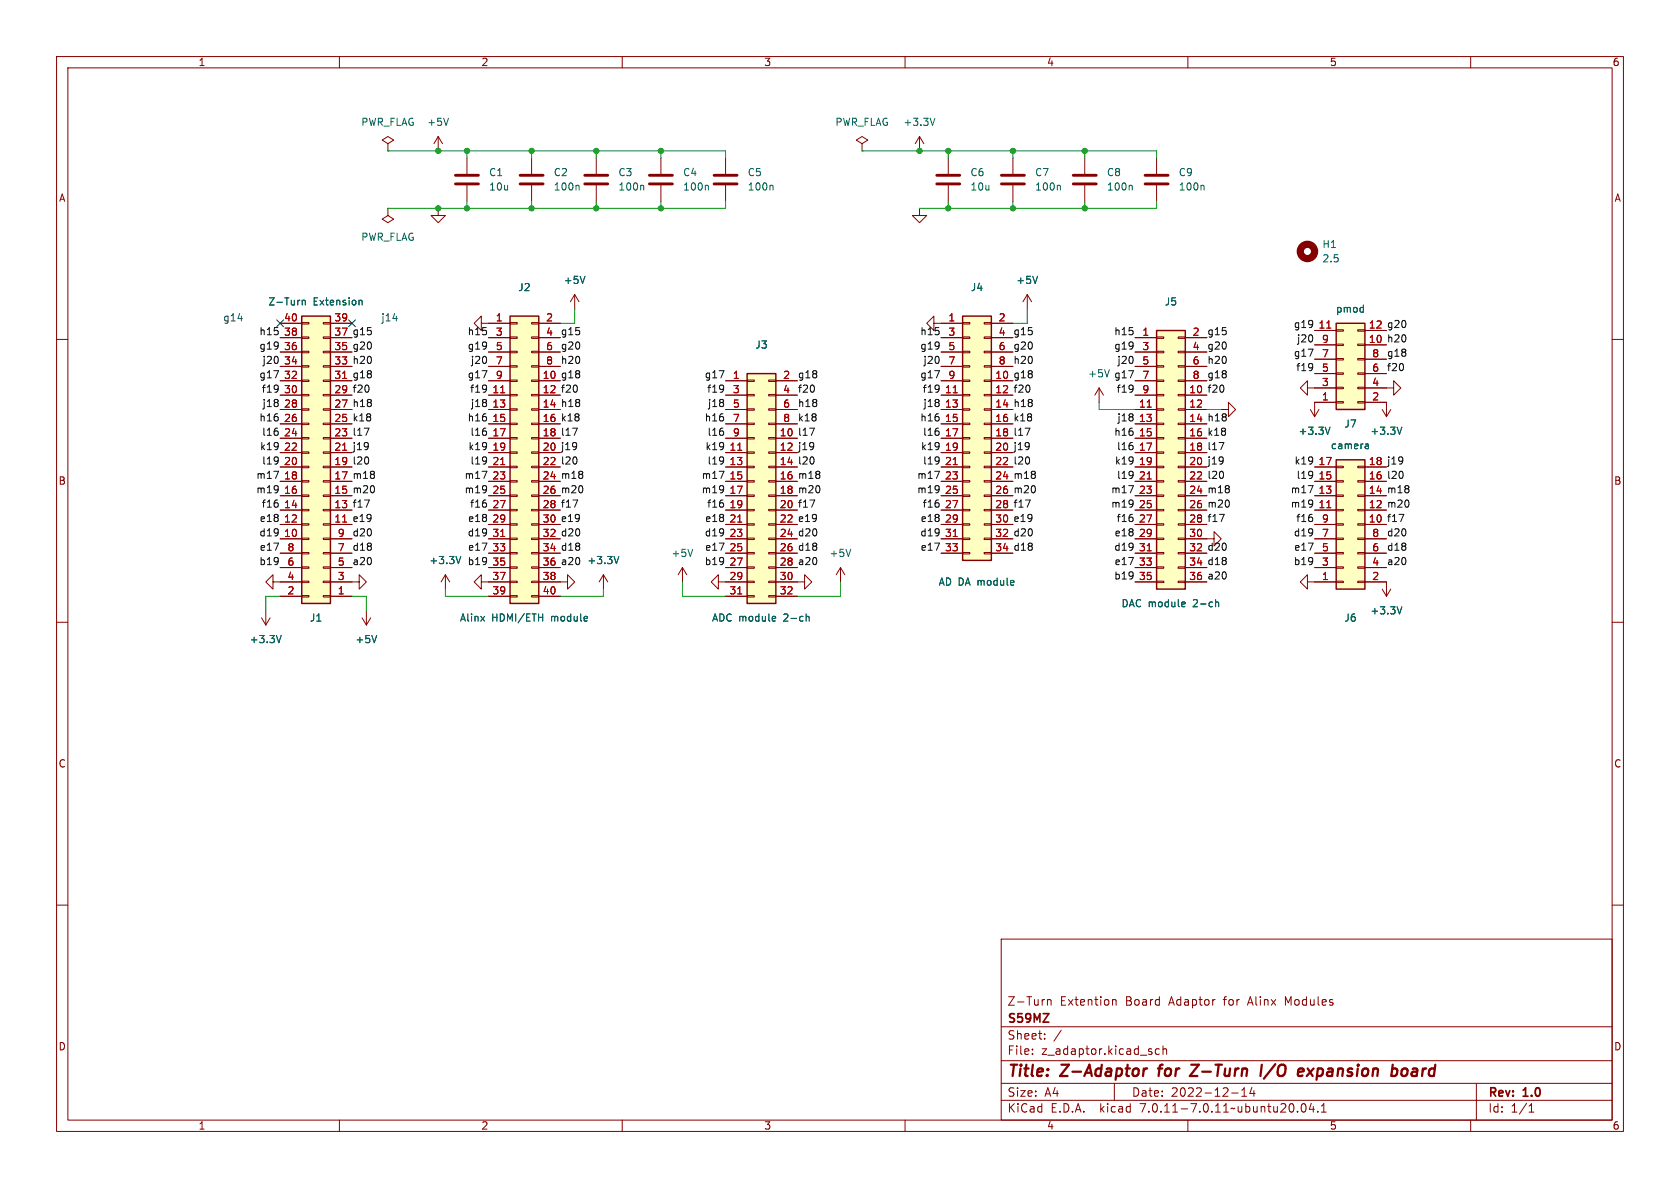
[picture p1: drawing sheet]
<svg xmlns="http://www.w3.org/2000/svg" width="297mm" height="210mm" viewBox="0 0 297 210" stroke-linecap="round" stroke-linejoin="round" font-family="sans-serif">
<g fill="none" stroke="#840000" stroke-width=".18">
<path d="M10 10h277v190h-277zM12 12h273v186h-273zM60 10v2M110 10v2M160 10v2M210 10v2M260 10v2M68.6 25.4l1-.6-1-.7-1 .7 1 .6v1.3M68.6 26.7h.1M68.6 36.8v1.3l-1 .6 1 .7 1-.7-1-.6M68.6 36.8h.1M77.5 36.8v1.3h1.2l-1.2 1.3-1.3-1.3h1.3"/>
<path d="M77.5 24.1l-.8 1.3M77.5 24.1v2.6M77.5 24.1l.7 1.3M82.5 27.9v2.8M82.5 32.8v2.8M94 27.9v2.8M94 32.8v2.8M105.4 27.9v2.8M105.4 32.8v2.8M116.8 27.9v2.8M116.8 32.8v2.8M128.3 27.9v2.8"/>
<path d="M128.3 32.8v2.8M152.4 25.4l1-.6-1-.7-1 .7 1 .6v1.3M152.4 26.7h.1M162.6 36.8v1.3h1.2l-1.2 1.3-1.3-1.3h1.3M162.6 24.1l-.8 1.3M162.6 24.1v2.6M162.6 24.1l.7 1.3M167.6 27.9v2.8M167.6 32.8v2.8M179.1 27.9v2.8M179.1 32.8v2.8M191.8 27.9v2.8"/>
<path d="M191.8 32.8v2.8M204.5 27.9v2.8M204.5 32.8v2.8M10 60h2M49.5 57.2h3.8M49.5 59.7h3.8M53.3 57h1.3v.3h-1.3zM53.3 59.6h1.3v.2h-1.3zM57.1 57h1.3v.3h-1.3zM57.1 59.6h1.3v.2h-1.3zM58.4 57.2h3.8M58.4 59.7h3.8"/>
<path d="M85.1 57.2v1.2l-1.3-1.2 1.3-1.3v1.3h5.1M86.4 59.7h3.8M90.2 59.6h1.2v.2h-1.2zM90.2 57h1.2v.3h-1.2zM94 59.6h1.2v.2h-1.2zM94 57h1.2v.3h-1.2zM95.2 57.2h3.9M95.2 59.7h3.9M101.6 52.1l-.8 1.2M101.6 52.1v2.5M101.6 52.1l.8 1.2M165.1 57.2v1.2l-1.3-1.2 1.3-1.3v1.3h5.1"/>
<path d="M166.4 59.7h3.8M170.2 59.6h1.2v.2h-1.2zM170.2 57h1.2v.3h-1.2zM174 59.6h1.3v.2h-1.3zM174 57h1.3v.3h-1.3zM175.3 57.2h3.8M175.3 59.7h3.8M181.6 52.1l-.8 1.2M181.6 52.1v2.5M181.6 52.1l.8 1.2M200.7 59.7h3.8M204.5 59.6h1.2v.2h-1.2z"/>
<path d="M208.3 59.6h1.2v.2h-1.2zM209.5 59.7h3.9M232.4 58.4h3.8M236.2 58.3h1.3v.2h-1.3zM240 58.3h1.3v.2h-1.3zM241.3 58.4h3.8M285 60h2M49.5 67.3h3.8M49.5 69.9h3.8M49.5 72.4h3.8M49.5 74.9h3.8M49.5 77.5h3.8"/>
<path d="M49.5 62.2h3.8M49.5 64.8h3.8M53.3 62.1h1.3v.3h-1.3zM53.3 64.6h1.3v.3h-1.3zM53.3 67.2h1.3v.2h-1.3zM53.3 69.7h1.3v.3h-1.3zM53.3 72.3h1.3v.2h-1.3zM53.3 74.8h1.3v.3h-1.3zM53.3 77.3h1.3v.3h-1.3zM53.3 79.9h1.3v.2h-1.3zM57.1 62.1h1.3v.3h-1.3zM57.1 64.6h1.3v.3h-1.3z"/>
<path d="M57.1 67.2h1.3v.2h-1.3zM57.1 69.7h1.3v.3h-1.3zM57.1 72.3h1.3v.2h-1.3zM57.1 74.8h1.3v.3h-1.3zM57.1 77.3h1.3v.3h-1.3zM57.1 79.9h1.3v.2h-1.3zM58.4 67.3h3.8M58.4 69.9h3.8M58.4 72.4h3.8M58.4 74.9h3.8M58.4 77.5h3.8M58.4 62.2h3.8"/>
<path d="M58.4 64.8h3.8M86.4 67.3h3.8M86.4 69.9h3.8M86.4 72.4h3.8M86.4 74.9h3.8M86.4 77.5h3.8M86.4 62.2h3.8M86.4 64.8h3.8M90.2 79.9h1.2v.2h-1.2zM90.2 77.3h1.2v.3h-1.2zM90.2 74.8h1.2v.3h-1.2zM90.2 72.3h1.2v.2h-1.2z"/>
<path d="M90.2 69.7h1.2v.3h-1.2zM90.2 67.2h1.2v.2h-1.2zM90.2 64.6h1.2v.3h-1.2zM90.2 62.1h1.2v.3h-1.2zM94 79.9h1.2v.2h-1.2zM94 77.3h1.2v.3h-1.2zM94 74.8h1.2v.3h-1.2zM94 72.3h1.2v.2h-1.2zM94 69.7h1.2v.3h-1.2zM94 67.2h1.2v.2h-1.2zM94 64.6h1.2v.3h-1.2zM94 62.1h1.2v.3h-1.2z"/>
<path d="M95.2 67.3h3.9M95.2 69.9h3.9M95.2 72.4h3.9M95.2 74.9h3.9M95.2 77.5h3.9M95.2 62.2h3.9M95.2 64.8h3.9M128.3 67.3h3.8M128.3 69.9h3.8M128.3 72.4h3.8M128.3 74.9h3.8M128.3 77.5h3.8"/>
<path d="M132.1 79.9h1.2v.2h-1.2zM132.1 77.3h1.2v.3h-1.2zM132.1 74.8h1.2v.3h-1.2zM132.1 72.3h1.2v.2h-1.2zM132.1 69.7h1.2v.3h-1.2zM132.1 67.2h1.2v.2h-1.2zM135.9 79.9h1.3v.2h-1.3zM135.9 77.3h1.3v.3h-1.3zM135.9 74.8h1.3v.3h-1.3zM135.9 72.3h1.3v.2h-1.3zM135.9 69.7h1.3v.3h-1.3zM135.9 67.2h1.3v.2h-1.3z"/>
<path d="M137.2 67.3h3.8M137.2 69.9h3.8M137.2 72.4h3.8M137.2 74.9h3.8M137.2 77.5h3.8M166.4 67.3h3.8M166.4 69.9h3.8M166.4 72.4h3.8M166.4 74.9h3.8M166.4 77.5h3.8M166.4 62.2h3.8M166.4 64.8h3.8"/>
<path d="M170.2 79.9h1.2v.2h-1.2zM170.2 77.3h1.2v.3h-1.2zM170.2 74.8h1.2v.3h-1.2zM170.2 72.3h1.2v.2h-1.2zM170.2 69.7h1.2v.3h-1.2zM170.2 67.2h1.2v.2h-1.2zM170.2 64.6h1.2v.3h-1.2zM170.2 62.1h1.2v.3h-1.2zM174 79.9h1.3v.2h-1.3zM174 77.3h1.3v.3h-1.3zM174 74.8h1.3v.3h-1.3zM174 72.3h1.3v.2h-1.3z"/>
<path d="M174 69.7h1.3v.3h-1.3zM174 67.2h1.3v.2h-1.3zM174 64.6h1.3v.3h-1.3zM174 62.1h1.3v.3h-1.3zM175.3 67.3h3.8M175.3 69.9h3.8M175.3 72.4h3.8M175.3 74.9h3.8M175.3 77.5h3.8M175.3 62.2h3.8M175.3 64.8h3.8M194.3 68.6l-.8 1.3"/>
<path d="M194.3 68.6v2.5M194.3 68.6l.8 1.3M200.7 67.3h3.8M200.7 69.9h3.8M200.7 72.4h3.8M200.7 74.9h3.8M200.7 77.5h3.8M200.7 62.2h3.8M200.7 64.8h3.8M204.5 79.9h1.2v.2h-1.2zM204.5 77.3h1.2v.3h-1.2zM204.5 74.8h1.2v.3h-1.2z"/>
<path d="M204.5 72.3h1.2v.2h-1.2zM204.5 69.7h1.2v.3h-1.2zM204.5 67.2h1.2v.2h-1.2zM204.5 64.6h1.2v.3h-1.2zM204.5 62.1h1.2v.3h-1.2zM208.3 79.9h1.2v.2h-1.2zM208.3 77.3h1.2v.3h-1.2zM208.3 74.8h1.2v.3h-1.2zM208.3 72.3h1.2v.2h-1.2zM208.3 69.7h1.2v.3h-1.2zM208.3 67.2h1.2v.2h-1.2zM208.3 64.6h1.2v.3h-1.2z"/>
<path d="M208.3 62.1h1.2v.3h-1.2zM209.5 67.3h3.9M209.5 69.9h3.9M209.5 72.4h3.9M209.5 74.9h3.9M209.5 77.5h3.9M209.5 62.2h3.9M209.5 64.8h3.9M215.9 72.4h1.3v-1.3l1.2 1.3-1.2 1.3v-1.3M231.1 68.6v-1.3l-1.2 1.3 1.2 1.3v-1.3h5.1M231.6 72.4l.8 1.3M232.4 61h3.8"/>
<path d="M232.4 66h3.8M232.4 63.5h3.8M233.2 72.4l-.8 1.3M236.2 60.8h1.3v.3h-1.3zM236.2 63.4h1.3v.2h-1.3zM236.2 65.9h1.3v.3h-1.3zM236.2 68.5h1.3v.2h-1.3zM236.2 71h1.3v.2h-1.3zM236.2 71.1h-3.8v2.6M240 60.8h1.3v.3h-1.3zM240 63.4h1.3v.2h-1.3zM240 65.9h1.3v.3h-1.3z"/>
<path d="M240 68.5h1.3v.2h-1.3zM240 71h1.3v.2h-1.3zM241.3 68.6h5.1v1.3l1.2-1.3-1.2-1.3v1.3M241.3 71.1h3.8v2.6M241.3 61h3.8M241.3 66h3.8M241.3 63.5h3.8M244.3 72.4l.8 1.3M245.9 72.4l-.8 1.3M49.5 80h3.8M49.5 82.6h3.8M49.5 85.1h3.8"/>
<path d="M49.5 87.6h3.8M49.5 90.2h3.8M49.5 92.7h3.8M49.5 95.3h3.8M49.5 97.8h3.8M53.3 82.4h1.3v.3h-1.3zM53.3 85h1.3v.2h-1.3zM53.3 87.5h1.3v.3h-1.3zM53.3 90h1.3v.3h-1.3zM53.3 92.6h1.3v.2h-1.3zM53.3 95.1h1.3v.3h-1.3zM53.3 97.7h1.3v.2h-1.3z"/>
<path d="M57.1 82.4h1.3v.3h-1.3zM57.1 85h1.3v.2h-1.3zM57.1 87.5h1.3v.3h-1.3zM57.1 90h1.3v.3h-1.3zM57.1 92.6h1.3v.2h-1.3zM57.1 95.1h1.3v.3h-1.3zM57.1 97.7h1.3v.2h-1.3zM58.4 80h3.8M58.4 82.6h3.8M58.4 85.1h3.8M58.4 87.6h3.8M58.4 90.2h3.8"/>
<path d="M58.4 92.7h3.8M58.4 95.3h3.8M58.4 97.8h3.8M86.4 80h3.8M86.4 82.6h3.8M86.4 85.1h3.8M86.4 87.6h3.8M86.4 90.2h3.8M86.4 92.7h3.8M86.4 95.3h3.8M86.4 97.8h3.8M90.2 97.7h1.2v.2h-1.2z"/>
<path d="M90.2 95.1h1.2v.3h-1.2zM90.2 92.6h1.2v.2h-1.2zM90.2 90h1.2v.3h-1.2zM90.2 87.5h1.2v.3h-1.2zM90.2 85h1.2v.2h-1.2zM90.2 82.4h1.2v.3h-1.2zM94 97.7h1.2v.2h-1.2zM94 95.1h1.2v.3h-1.2zM94 92.6h1.2v.2h-1.2zM94 90h1.2v.3h-1.2zM94 87.5h1.2v.3h-1.2zM94 85h1.2v.2h-1.2z"/>
<path d="M94 82.4h1.2v.3h-1.2zM95.2 80h3.9M95.2 82.6h3.9M95.2 85.1h3.9M95.2 87.6h3.9M95.2 90.2h3.9M95.2 92.7h3.9M95.2 95.3h3.9M95.2 97.8h3.9M128.3 80h3.8M128.3 82.6h3.8M128.3 85.1h3.8"/>
<path d="M128.3 87.6h3.8M128.3 90.2h3.8M128.3 92.7h3.8M128.3 95.3h3.8M128.3 97.8h3.8M132.1 97.7h1.2v.2h-1.2zM132.1 95.1h1.2v.3h-1.2zM132.1 92.6h1.2v.2h-1.2zM132.1 90h1.2v.3h-1.2zM132.1 87.5h1.2v.3h-1.2zM132.1 85h1.2v.2h-1.2zM132.1 82.4h1.2v.3h-1.2z"/>
<path d="M135.9 97.7h1.3v.2h-1.3zM135.9 95.1h1.3v.3h-1.3zM135.9 92.6h1.3v.2h-1.3zM135.9 90h1.3v.3h-1.3zM135.9 87.5h1.3v.3h-1.3zM135.9 85h1.3v.2h-1.3zM135.9 82.4h1.3v.3h-1.3zM137.2 80h3.8M137.2 82.6h3.8M137.2 85.1h3.8M137.2 87.6h3.8M137.2 90.2h3.8"/>
<path d="M137.2 92.7h3.8M137.2 95.3h3.8M137.2 97.8h3.8M166.4 80h3.8M166.4 82.6h3.8M166.4 85.1h3.8M166.4 87.6h3.8M166.4 90.2h3.8M166.4 92.7h3.8M166.4 95.3h3.8M166.4 97.8h3.8M170.2 97.7h1.2v.2h-1.2z"/>
<path d="M170.2 95.1h1.2v.3h-1.2zM170.2 92.6h1.2v.2h-1.2zM170.2 90h1.2v.3h-1.2zM170.2 87.5h1.2v.3h-1.2zM170.2 85h1.2v.2h-1.2zM170.2 82.4h1.2v.3h-1.2zM174 97.7h1.3v.2h-1.3zM174 95.1h1.3v.3h-1.3zM174 92.6h1.3v.2h-1.3zM174 90h1.3v.3h-1.3zM174 87.5h1.3v.3h-1.3zM174 85h1.3v.2h-1.3z"/>
<path d="M174 82.4h1.3v.3h-1.3zM175.3 80h3.8M175.3 82.6h3.8M175.3 85.1h3.8M175.3 87.6h3.8M175.3 90.2h3.8M175.3 92.7h3.8M175.3 95.3h3.8M175.3 97.8h3.8M200.7 80h3.8M200.7 82.6h3.8M200.7 85.1h3.8"/>
<path d="M200.7 87.6h3.8M200.7 90.2h3.8M200.7 92.7h3.8M200.7 95.3h3.8M200.7 97.8h3.8M204.5 97.7h1.2v.2h-1.2zM204.5 95.1h1.2v.3h-1.2zM204.5 92.6h1.2v.2h-1.2zM204.5 90h1.2v.3h-1.2zM204.5 87.5h1.2v.3h-1.2zM204.5 85h1.2v.2h-1.2zM204.5 82.4h1.2v.3h-1.2z"/>
<path d="M208.3 97.7h1.2v.2h-1.2zM208.3 95.1h1.2v.3h-1.2zM208.3 92.6h1.2v.2h-1.2zM208.3 90h1.2v.3h-1.2zM208.3 87.5h1.2v.3h-1.2zM208.3 85h1.2v.2h-1.2zM208.3 82.4h1.2v.3h-1.2zM209.5 95.3h5.1v-1.3l1.3 1.3-1.3 1.2v-1.2M209.5 80h3.9M209.5 82.6h3.9M209.5 85.1h3.9M209.5 87.6h3.9"/>
<path d="M209.5 90.2h3.9M209.5 92.7h3.9M209.5 97.8h3.9M232.4 82.6h3.8M232.4 85.1h3.8M232.4 87.6h3.8M232.4 90.2h3.8M232.4 92.7h3.8M232.4 95.3h3.8M232.4 97.8h3.8M236.2 82.4h1.3v.3h-1.3zM236.2 85h1.3v.2h-1.3z"/>
<path d="M236.2 87.5h1.3v.3h-1.3zM236.2 90h1.3v.3h-1.3zM236.2 92.6h1.3v.2h-1.3zM236.2 95.1h1.3v.3h-1.3zM236.2 97.7h1.3v.2h-1.3zM240 82.4h1.3v.3h-1.3zM240 85h1.3v.2h-1.3zM240 87.5h1.3v.3h-1.3zM240 90h1.3v.3h-1.3zM240 92.6h1.3v.2h-1.3zM240 95.1h1.3v.3h-1.3zM240 97.7h1.3v.2h-1.3z"/>
<path d="M241.3 82.6h3.8M241.3 85.1h3.8M241.3 87.6h3.8M241.3 90.2h3.8M241.3 92.7h3.8M241.3 95.3h3.8M241.3 97.8h3.8M10 110h2M46.2 109.2l.8 1.3M47 108v2.5M47.8 109.2l-.8 1.3M48.3 102.9v-1.3l-1.3 1.3 1.3 1.2v-1.2h5"/>
<path d="M49.5 100.3h3.8M49.5 105.4h3.8M53.3 100.2h1.3v.3h-1.3zM53.3 102.7h1.3v.3h-1.3zM53.3 105.3h1.3v.2h-1.3zM57.1 100.2h1.3v.3h-1.3zM57.1 102.7h1.3v.3h-1.3zM57.1 105.3h1.3v.2h-1.3zM58.4 102.9h5.1v1.2l1.3-1.2-1.3-1.3v1.3M58.4 100.3h3.8M58.4 105.4h3.8M64 109.2l.8 1.3"/>
<path d="M64.8 108v2.5M65.5 109.2l-.7 1.3M78.7 101.6l-.7 1.3M78.7 101.6v2.5M78.7 101.6l.8 1.3M85.1 102.9v1.2l-1.3-1.2 1.3-1.3v1.3h5.1M86.4 100.3h3.8M86.4 105.4h3.8M90.2 105.3h1.2v.2h-1.2zM90.2 102.7h1.2v.3h-1.2zM90.2 100.2h1.2v.3h-1.2zM94 105.3h1.2v.2h-1.2z"/>
<path d="M94 102.7h1.2v.3h-1.2zM94 100.2h1.2v.3h-1.2zM95.2 102.9h5.1v-1.3l1.3 1.3-1.3 1.2v-1.2M95.2 100.3h3.9M95.2 105.4h3.9M106.7 101.6l-.8 1.3M106.7 101.6v2.5M106.7 101.6l.7 1.3M120.6 100.3l-.7 1.3M120.6 100.3v2.6M120.6 100.3l.8 1.3M127 102.9v1.2l-1.3-1.2 1.3-1.3v1.3h5.1"/>
<path d="M128.3 100.3h3.8M128.3 105.4h3.8M132.1 105.3h1.2v.2h-1.2zM132.1 102.7h1.2v.3h-1.2zM132.1 100.2h1.2v.3h-1.2zM135.9 105.3h1.3v.2h-1.3zM135.9 102.7h1.3v.3h-1.3zM135.9 100.2h1.3v.3h-1.3zM137.2 102.9h5v-1.3l1.3 1.3-1.3 1.2v-1.2M137.2 100.3h3.8M137.2 105.4h3.8M148.6 100.3l-.8 1.3"/>
<path d="M148.6 100.3v2.6M148.6 100.3l.8 1.3M200.7 100.3h3.8M200.7 102.9h3.8M204.5 102.7h1.2v.3h-1.2zM204.5 100.2h1.2v.3h-1.2zM208.3 102.7h1.2v.3h-1.2zM208.3 100.2h1.2v.3h-1.2zM209.5 100.3h3.9M209.5 102.9h3.9M231.1 102.9v-1.3l-1.2 1.3 1.2 1.2v-1.2h5.1M232.4 100.3h3.8"/>
<path d="M236.2 100.2h1.3v.3h-1.3zM236.2 102.7h1.3v.3h-1.3zM240 100.2h1.3v.3h-1.3zM240 102.7h1.3v.3h-1.3zM241.3 102.9h3.8v2.5M241.3 100.3h3.8M244.3 104.1l.8 1.3M245.9 104.1l-.8 1.3M285 110h2M10 160h2M285 160h2M177 166h108v32h-108z"/>
<path d="M185.2 176.7v1M185.2 176.8l.2-.1 .3 .1 .1 .9M196.7 176.8l.2-.1 .3 .1 .1 .9M60 198v2M110 198v2M160 198v2M177 194.5h108M177 191.5h108M177 187.5h108M177 181.5h108M182.5 186.3v.1M182.5 185.5v.1"/>
<path d="M184.7 183.6v.1M184.7 182.8v.1M187.6 182.1l-1.3 2M197 191.5v3M205 185.5l-.5-.1-.3 .3v.4l.2 .2h.6M205.6 185.5l.2-.1 .4 .1v.9M205.6 184.9v1.5M210 198v2M217.7 193.2h1.2M219.5 193.8h.9M219.5 192.7l.5-.4v1.5M221.3 192.2l-.3 1.1h.9"/>
<path d="M221.7 192.8v1M229.4 196.5v.1M230.2 195.2l.2-.1a.81 .81 0 0 1 .6 .6 .81 .81 0 0 1-.3 .8l-.2 .1a.81 .81 0 0 1-.3-1.4zM231.8 195l-.3 1.1h.9M232.2 195.6v1M233 196.5v.1M233.6 196.6h.9M233.6 195.5l.4-.4v1.5M260 198v2M261 191.5v6.5M270.3 196.6h.9M270.3 195.5l.4-.4v1.5"/>
</g>
<path d="M202.2 188.9l-.1 1.3M202.8 188.9l-.4 .1-.2 .3M204.7 188.9h.8M205 188.5l-.2 1.7M210.6 188.2h1.3l-1.6 2h1.4M223.1 188.2l-.3 2M225.5 188.1l-2.1 2.6M229.8 188.9l.6 .1 .1 .4-1 .1M230.3 190.1l-.2 .1M231.2 188.9l.9 1.3M232.2 188.9l-1.2 1.3M247.9 189.1a.52 .52 0 0 1 .5-.2 .52 .52 0 0 1 .4 .4v.5a.55 .55 0 0 1-.5 .4 .55 .55 0 0 1-.6-.4z" fill="none" stroke="#840000" stroke-width=".4"/>
<g fill="none" stroke="#006464" stroke-width=".18">
<path d="M79.3 20.9l-.4 1.3M102.2 32.8l.2 .1v.7M113.6 32.8l.2 .1v.7M125.1 32.8l.1 .1v.7M136.5 32.8l.2 .1v.7M165.3 20.9l-.4 1.3M187.3 32.8l.2 .1v.7M200 32.8l.2 .1v.7M212.7 32.8l.2 .1v.7M53.4 53.1v.8M53.4 53.2l.2-.1h.3l.1 .8M63.5 53.1h.5v.8"/>
<path d="M103.4 48.8l-.4 1.3M183.4 48.8l-.4 1.3M196.1 65.3l-.4 1.3M235.1 75.5l-.4 1.3M241.5 78.5h.4v.8M241.9 79.3h-.4M241.9 78.8h-.4M247.8 75.5l-.4 1.3M81.5 98.4l-.5 1.2M109.4 98.4l-.4 1.2M122.5 97.1l-.5 1.3M150.4 97.1l-.4 1.3"/>
<path d="M49.7 112.3l-.4 1.3M66.6 112.3l-.4 1.3M85 109l.7 .8M85.7 109l-.7 .8M136.7 109h.4v.3l-.6 .1M137.1 109.7l-.4 .1M142.6 109h.4l.1 .8M209.1 106.4l.4 .1v.2l-.6 .1M209.5 107.2l-.4 .1M215 106.5h.4v.8M247.8 107.3l-.4 1.2"/>
</g>
<g fill="#ffffc2" stroke="#ffffc2" stroke-width=".18">
<path d="M170.2 55.9h5.1v43.2h-5.1z"/>
<path d="M204.5 58.4h5v45.7h-5z"/>
<path d="M236.2 57.2h5.1v15.2h-5.1z"/>
<path d="M53.3 55.9h5.1v50.8h-5.1z"/>
<path d="M132.1 66h5.1v40.7h-5.1z"/>
<path d="M236.2 81.3h5.1v22.8h-5.1z"/>
<path d="M90.2 55.9h5v50.8h-5z"/>
</g>
<path d="M53.3 55.9h5.1v50.8h-5.1zM90.2 55.9h5v50.8h-5zM170.2 55.9h5.1v43.2h-5.1zM204.5 58.4h5v45.7h-5zM236.2 57.2h5.1v15.2h-5.1zM132.1 66h5.1v40.7h-5.1zM236.2 81.3h5.1v22.8h-5.1z" fill="none" stroke="#840000" stroke-width=".25"/>
<g fill="none" stroke="#a90000" stroke-width=".18">
<path d="M234.6 58h.7M60.6 79.6h.7M60.6 66.9h.7M88.5 69.4h.7M130.4 79.6h.7M168.5 69.4h.7M202.8 72h.7M60.6 92.3h.7M88.5 82.1h.7M88.5 94.8h.7M130.4 92.3h.7M168.5 82.1h.7"/>
<path d="M168.5 94.8h.7M202.8 84.7h.7M202.8 97.4h.7M234.6 89.8h.7M130.4 105h.7"/>
</g>
<g fill="none" stroke="#840000" stroke-width=".51">
<path d="M80.5 32.5h4.1M80.5 31h4.1M91.9 32.5h4.1M91.9 31h4.1M103.4 32.5h4M103.4 31h4M114.8 32.5h4.1M114.8 31h4.1M126.2 32.5h4.1M126.2 31h4.1M165.6 32.5h4.1M165.6 31h4.1"/>
<path d="M177 32.5h4.1M177 31h4.1M189.7 32.5h4.1M189.7 31h4.1M202.4 32.5h4.1M202.4 31h4.1"/>
</g>
<circle cx="231.1" cy="44.4" r="1.27" fill="none" stroke="#840000" stroke-width="1.3"/>
<g fill="none" stroke="#0f0f0f" stroke-width=".18">
<path d="M49.1 68.2v.8M49.1 76.3v.5M49.2 68.6l-.1 .1M64.4 75.7h.8l-.5 1.3M86 68.2v.8M86 76.3v.5M86 68.6v.1M101.2 75.7h.9l-.6 1.3M127.9 76.3v.5M127.9 68.2v.8M127.9 68.6v.1M143.1 75.7h.9l-.6 1.3"/>
<path d="M166 68.2v.8M166 76.3v.5M166 68.6v.1M181.2 75.7h.9l-.6 1.3M200.3 68.2v.8M200.3 78.8v.6M200.3 68.6v.1M215.5 78.2h.9l-.6 1.3M232 64.4v.8M232.1 64.8l-.1 .1M48.4 83.3h.8l-.5 1.3M49.1 80.9v.8"/>
<path d="M49.2 81.3l-.1 .1M64.4 88.4h.9l-.6 1.3M65.1 81v.8M85.2 83.3h.9l-.6 1.3M86 80.9v.8M86 81.3v.1M101.3 88.4h.8l-.5 1.3M101.9 81v.8M127.1 83.3h.9l-.6 1.3M127.9 80.9v.8M127.9 81.3v.1M143.2 88.4h.8l-.5 1.3"/>
<path d="M143.9 81v.8M165.2 83.3h.9l-.6 1.3M166 80.9v.8M166 81.3v.1M181.3 88.4h.8l-.5 1.3M182 81v.8M199.5 85.8h.9l-.6 1.3M200.3 83.4v.9M200.3 83.9v.1M215.6 90.9h.8l-.5 1.3M216.2 83.5v.8M231.3 85.8h.8l-.5 1.3"/>
<path d="M232 83.4v.9M232.1 83.9l-.1 .1M247.3 90.9h.9l-.6 1.3M248 83.5v.8"/>
</g>
<path d="M69.5 56.3h.8" fill="none" stroke="#0000c2" stroke-width=".18"/>
<g fill="none" stroke="#009600" stroke-width=".18">
<path d="M68.6 26.7h59.7v1.2M82.5 26.7v1.2M82.5 35.6v1.2M94 26.7v1.2M94 35.6v1.2M105.4 26.7v1.2M105.4 35.6v1.2M116.8 26.7v1.2M116.8 35.6v1.2M128.3 35.6v1.2h-59.7M152.4 26.7h52.1v1.2M167.6 26.7v1.2"/>
<path d="M167.6 35.6v1.2M179.1 26.7v1.2M179.1 35.6v1.2M191.8 26.7v1.2M191.8 35.6v1.2M204.5 35.6v1.2h-41.9M101.6 54.6v2.6h-2.5M181.6 54.6v2.6h-2.5M194.3 71.1v1.3h6.4M213.4 72.4h2.5M49.5 105.4h-2.5v2.6M62.2 105.4h2.6v2.6"/>
<path d="M78.7 104.1v1.3h7.7M106.7 104.1v1.3h-7.6M120.6 102.9v2.5h7.7M148.6 102.9v2.5h-7.6"/>
</g>
<path d="M48.9 56.5l1.2 1.3M50.1 56.5l-1.2 1.3M61.6 56.5l1.2 1.3M62.8 56.5l-1.2 1.3" fill="none" stroke="#000084" stroke-width=".18"/>
<g fill="#009600" stroke="#009600" stroke-width=".18">
<circle cx="179.1" cy="26.7" r=".46"/>
<circle cx="191.8" cy="36.8" r=".46"/>
<circle cx="191.8" cy="26.7" r=".46"/>
<circle cx="179.1" cy="36.8" r=".46"/>
<circle cx="94" cy="26.7" r=".46"/>
<circle cx="94" cy="36.8" r=".46"/>
<circle cx="82.5" cy="26.7" r=".46"/>
<circle cx="77.5" cy="26.7" r=".46"/>
<circle cx="116.8" cy="26.7" r=".46"/>
<circle cx="105.4" cy="26.7" r=".46"/>
<circle cx="105.4" cy="36.8" r=".46"/>
<circle cx="162.6" cy="26.7" r=".46"/>
<circle cx="116.8" cy="36.8" r=".46"/>
<circle cx="167.6" cy="26.7" r=".46"/>
<circle cx="167.6" cy="36.8" r=".46"/>
<circle cx="77.5" cy="36.8" r=".46"/>
<circle cx="82.5" cy="36.8" r=".46"/>
</g>
<g font-size="2.8" fill="#840000">
<text x="178" y="190.9">Title:</text>
<text x="187.7" y="190.9">Z-Adaptor</text>
<text x="205.7" y="190.9">for</text>
<text x="212.2" y="190.9">Z-Turn</text>
<text x="225.3" y="190.9">I/O</text>
<text x="232.8" y="190.9">expansion</text>
<text x="250" y="190.9">board</text>
</g>
<g font-size="2.1" fill="#840000">
<text x="178" y="178">Z-Turn</text>
<text x="187.4" y="178">Extention</text>
<text x="199" y="178">Board</text>
<text x="206.8" y="178">Adaptor</text>
<text x="216.6" y="178">for</text>
<text x="221.1" y="178">Alinx</text>
<text x="227.7" y="178">Modules</text>
<text x="178" y="184">Sheet:</text>
<text x="178" y="181.2">S59MZ</text>
<text x="178" y="186.7">File:</text>
<text x="184.1" y="186.7">z_adaptor.kicad_sch</text>
<text x="178" y="196.9">KiCad</text>
<text x="178" y="194.1">Size:</text>
<text x="184.7" y="194.1">A4</text>
<text x="185.7" y="196.9">E.D.A.</text>
<text x="194.6" y="196.9">kicad</text>
<text x="200" y="194.1">Date:</text>
<text x="201.8" y="196.9">7.0.11-7.0.11~ubuntu20.04.1</text>
<text x="207" y="194.1">2022-12-14</text>
<text x="263" y="194.3">Rev:</text>
<text x="263" y="196.9">Id:</text>
<text x="267.1" y="196.9">1/1</text>
<text x="269.4" y="194.3">1.0</text>
</g>
<g font-size="1.8" fill="#840000">
<text x="35" y="11.9">1</text>
<text x="85" y="11.9">2</text>
<text x="135" y="11.9">3</text>
<text x="185" y="11.9">4</text>
<text x="235" y="11.9">5</text>
<text x="285" y="11.9">6</text>
<text x="10.3" y="35.9">A</text>
<text x="285.3" y="35.9">A</text>
<text x="10.3" y="85.9">B</text>
<text x="285.3" y="85.9">B</text>
<text x="10.3" y="135.9">C</text>
<text x="285.3" y="135.9">C</text>
<text x="10.3" y="185.9">D</text>
<text x="285.3" y="185.9">D</text>
<text x="35" y="199.9">1</text>
<text x="85" y="199.9">2</text>
<text x="135" y="199.9">3</text>
<text x="185" y="199.9">4</text>
<text x="235" y="199.9">5</text>
<text x="285" y="199.9">6</text>
</g>
<g font-size="1.8" fill="#006464">
<text x="63.8" y="22.5">PWR_FLAG</text>
<text x="75.4" y="22.5">+5V</text>
<text x="147.6" y="22.5">PWR_FLAG</text>
<text x="159.6" y="22.5">+3.3V</text>
<text x="86.4" y="31.3">C1</text>
<text x="86.4" y="33.9">10u</text>
<text x="97.8" y="31.3">C2</text>
<text x="97.8" y="33.9">100n</text>
<text x="109.2" y="31.3">C3</text>
<text x="109.2" y="33.9">100n</text>
<text x="120.7" y="31.3">C4</text>
<text x="120.7" y="33.9">100n</text>
<text x="132.1" y="31.3">C5</text>
<text x="132.1" y="33.9">100n</text>
<text x="171.5" y="31.3">C6</text>
<text x="171.5" y="33.9">10u</text>
<text x="182.9" y="31.3">C7</text>
<text x="182.9" y="33.9">100n</text>
<text x="195.6" y="31.3">C8</text>
<text x="195.6" y="33.9">100n</text>
<text x="208.3" y="31.3">C9</text>
<text x="208.3" y="33.9">100n</text>
<text x="63.8" y="42.8">PWR_FLAG</text>
<text x="233.7" y="44">H1</text>
<text x="233.7" y="46.6">2.5</text>
<text x="91.5" y="51.7">J2</text>
<text x="99.6" y="50.4">+5V</text>
<text x="171.5" y="51.7">J4</text>
<text x="179.6" y="50.4">+5V</text>
<text x="47.3" y="54.2">Z-Turn</text>
<text x="55.3" y="54.2">Extension</text>
<text x="205.8" y="54.2">J5</text>
<text x="236.1" y="55.5">pmod</text>
<text x="133.4" y="61.8">J3</text>
<text x="192.3" y="66.9">+5V</text>
<text x="229.5" y="77.1">+3.3V</text>
<text x="237.6" y="75.8">J7</text>
<text x="242.2" y="77.1">+3.3V</text>
<text x="235.2" y="79.6">camera</text>
<text x="75.8" y="99.9">+3.3V</text>
<text x="103.7" y="99.9">+3.3V</text>
<text x="118.6" y="98.7">+5V</text>
<text x="146.6" y="98.7">+5V</text>
<text x="165.8" y="103.7">AD DA module</text>
<text x="198.2" y="107.5">DAC module</text>
<text x="211" y="107.5">2-ch</text>
<text x="44" y="113.9">+3.3V</text>
<text x="54.7" y="110.1">J1</text>
<text x="62.7" y="113.9">+5V</text>
<text x="81.2" y="110.1">Alinx</text>
<text x="86.9" y="110.1">HDMI/ETH</text>
<text x="97.5" y="110.1">module</text>
<text x="125.8" y="110.1">ADC module</text>
<text x="138.6" y="110.1">2-ch</text>
<text x="237.6" y="110.1">J6</text>
<text x="242.2" y="108.8">+3.3V</text>
</g>
<g font-size="1.8" fill="#0000c2">
<text x="39.4" y="56.9">g14</text>
<text x="67.3" y="56.9">j14</text>
</g>
<g font-size="1.8" fill="#0f0f0f">
<text x="45.8" y="59.3">h15</text>
<text x="62.2" y="59.3">g15</text>
<text x="82.6" y="59.3">h15</text>
<text x="99.1" y="59.3">g15</text>
<text x="162.6" y="59.3">h15</text>
<text x="179.1" y="59.3">g15</text>
<text x="196.9" y="59.3">h15</text>
<text x="213.4" y="59.3">g15</text>
<text x="228.6" y="58.1">g19</text>
<text x="245.1" y="58.1">g20</text>
<text x="45.8" y="61.9">g19</text>
<text x="46.3" y="64.4">j20</text>
<text x="62.2" y="64.4">h20</text>
<text x="62.2" y="61.9">g20</text>
<text x="82.6" y="61.9">g19</text>
<text x="83.1" y="64.4">j20</text>
<text x="99.1" y="61.9">g20</text>
<text x="99.1" y="64.4">h20</text>
<text x="162.6" y="61.9">g19</text>
<text x="163.1" y="64.4">j20</text>
<text x="179.1" y="61.9">g20</text>
<text x="179.1" y="64.4">h20</text>
<text x="196.9" y="61.9">g19</text>
<text x="197.4" y="64.4">j20</text>
<text x="213.4" y="64.4">h20</text>
<text x="213.4" y="61.9">g20</text>
<text x="228.6" y="63.2">g17</text>
<text x="229.1" y="65.7">f19</text>
<text x="229.2" y="60.6">j20</text>
<text x="245.1" y="65.7">f20</text>
<text x="245.1" y="63.2">g18</text>
<text x="245.1" y="60.6">h20</text>
<text x="45.8" y="67">g17</text>
<text x="46.2" y="69.5">f19</text>
<text x="62.2" y="67">g18</text>
<text x="62.2" y="69.5">f20</text>
<text x="82.6" y="67">g17</text>
<text x="83" y="69.5">f19</text>
<text x="99.1" y="69.5">f20</text>
<text x="99.1" y="67">g18</text>
<text x="124.5" y="67">g17</text>
<text x="124.9" y="69.5">f19</text>
<text x="141" y="67">g18</text>
<text x="141" y="69.5">f20</text>
<text x="162.6" y="67">g17</text>
<text x="163" y="69.5">f19</text>
<text x="179.1" y="69.5">f20</text>
<text x="179.1" y="67">g18</text>
<text x="196.9" y="67">g17</text>
<text x="197.3" y="69.5">f19</text>
<text x="213.4" y="67">g18</text>
<text x="213.4" y="69.5">f20</text>
<text x="45.8" y="74.6">h16</text>
<text x="46.2" y="77.1">l16</text>
<text x="46.3" y="72">j18</text>
<text x="62.2" y="74.6">k18</text>
<text x="62.2" y="77.1">l17</text>
<text x="62.2" y="72">h18</text>
<text x="82.6" y="74.6">h16</text>
<text x="83.1" y="77.1">l16</text>
<text x="83.1" y="72">j18</text>
<text x="99.1" y="72">h18</text>
<text x="99.1" y="77.1">l17</text>
<text x="99.1" y="74.6">k18</text>
<text x="124.5" y="74.6">h16</text>
<text x="125" y="77.1">l16</text>
<text x="125" y="72">j18</text>
<text x="141" y="74.6">k18</text>
<text x="141" y="72">h18</text>
<text x="141" y="77.1">l17</text>
<text x="162.6" y="74.6">h16</text>
<text x="163.1" y="77.1">l16</text>
<text x="163.1" y="72">j18</text>
<text x="179.1" y="77.1">l17</text>
<text x="179.1" y="72">h18</text>
<text x="179.1" y="74.6">k18</text>
<text x="196.9" y="77.1">h16</text>
<text x="197.4" y="74.6">j18</text>
<text x="213.4" y="77.1">k18</text>
<text x="213.4" y="74.6">h18</text>
<text x="45.9" y="79.7">k19</text>
<text x="46.2" y="82.2">l19</text>
<text x="62.2" y="79.7">j19</text>
<text x="62.2" y="82.2">l20</text>
<text x="82.7" y="79.7">k19</text>
<text x="83.1" y="82.2">l19</text>
<text x="99.1" y="79.7">j19</text>
<text x="99.1" y="82.2">l20</text>
<text x="124.6" y="79.7">k19</text>
<text x="125" y="82.2">l19</text>
<text x="141" y="82.2">l20</text>
<text x="141" y="79.7">j19</text>
<text x="162.7" y="79.7">k19</text>
<text x="163.1" y="82.2">l19</text>
<text x="179.1" y="82.2">l20</text>
<text x="179.1" y="79.7">j19</text>
<text x="197" y="82.2">k19</text>
<text x="197.4" y="79.7">l16</text>
<text x="213.4" y="82.2">j19</text>
<text x="213.4" y="79.7">l17</text>
<text x="228.8" y="82.2">k19</text>
<text x="245.1" y="82.2">j19</text>
<text x="45.2" y="87.3">m19</text>
<text x="45.2" y="84.7">m17</text>
<text x="46.2" y="89.8">f16</text>
<text x="62.2" y="84.7">m18</text>
<text x="62.2" y="87.3">m20</text>
<text x="62.2" y="89.8">f17</text>
<text x="82" y="84.7">m17</text>
<text x="82" y="87.3">m19</text>
<text x="83" y="89.8">f16</text>
<text x="99.1" y="84.7">m18</text>
<text x="99.1" y="87.3">m20</text>
<text x="99.1" y="89.8">f17</text>
<text x="124" y="87.3">m19</text>
<text x="124" y="84.7">m17</text>
<text x="124.9" y="89.8">f16</text>
<text x="141" y="89.8">f17</text>
<text x="141" y="84.7">m18</text>
<text x="141" y="87.3">m20</text>
<text x="162.1" y="84.7">m17</text>
<text x="162.1" y="87.3">m19</text>
<text x="163" y="89.8">f16</text>
<text x="179.1" y="87.3">m20</text>
<text x="179.1" y="84.7">m18</text>
<text x="179.1" y="89.8">f17</text>
<text x="196.3" y="89.8">m19</text>
<text x="196.3" y="87.3">m17</text>
<text x="197.4" y="84.7">l19</text>
<text x="213.4" y="87.3">m18</text>
<text x="213.4" y="89.8">m20</text>
<text x="213.4" y="84.7">l20</text>
<text x="228.1" y="87.3">m17</text>
<text x="228.1" y="89.8">m19</text>
<text x="229.1" y="84.7">l19</text>
<text x="245.1" y="87.3">m18</text>
<text x="245.1" y="84.7">l20</text>
<text x="245.1" y="89.8">m20</text>
<text x="45.8" y="94.9">d19</text>
<text x="45.8" y="92.4">e18</text>
<text x="62.2" y="94.9">d20</text>
<text x="62.2" y="92.4">e19</text>
<text x="82.6" y="94.9">d19</text>
<text x="82.6" y="92.4">e18</text>
<text x="99.1" y="92.4">e19</text>
<text x="99.1" y="94.9">d20</text>
<text x="124.5" y="94.9">d19</text>
<text x="124.6" y="92.4">e18</text>
<text x="141" y="94.9">d20</text>
<text x="141" y="92.4">e19</text>
<text x="162.6" y="94.9">d19</text>
<text x="162.7" y="92.4">e18</text>
<text x="179.1" y="94.9">d20</text>
<text x="179.1" y="92.4">e19</text>
<text x="196.9" y="94.9">e18</text>
<text x="197.3" y="92.4">f16</text>
<text x="213.4" y="92.4">f17</text>
<text x="228.6" y="94.9">d19</text>
<text x="229.1" y="92.4">f16</text>
<text x="245.1" y="92.4">f17</text>
<text x="245.1" y="94.9">d20</text>
<text x="45.8" y="100">b19</text>
<text x="45.8" y="97.4">e17</text>
<text x="62.2" y="100">a20</text>
<text x="62.2" y="97.4">d18</text>
<text x="82.6" y="100">b19</text>
<text x="82.6" y="97.4">e17</text>
<text x="99.1" y="97.4">d18</text>
<text x="99.1" y="100">a20</text>
<text x="124.5" y="100">b19</text>
<text x="124.6" y="97.4">e17</text>
<text x="141" y="100">a20</text>
<text x="141" y="97.4">d18</text>
<text x="162.7" y="97.4">e17</text>
<text x="179.1" y="97.4">d18</text>
<text x="196.9" y="97.4">d19</text>
<text x="196.9" y="100">e17</text>
<text x="213.4" y="100">d18</text>
<text x="213.4" y="97.4">d20</text>
<text x="228.6" y="100">b19</text>
<text x="228.7" y="97.4">e17</text>
<text x="245.1" y="100">a20</text>
<text x="245.1" y="97.4">d18</text>
<text x="196.9" y="102.5">b19</text>
<text x="213.4" y="102.5">a20</text>
</g>
<g font-size="1.8" fill="#a90000">
<text x="50.1" y="59.4">38</text>
<text x="50.1" y="56.9">40</text>
<text x="59" y="59.4">37</text>
<text x="59" y="56.9">39</text>
<text x="87.6" y="56.9">1</text>
<text x="87.6" y="59.4">3</text>
<text x="96.4" y="56.9">2</text>
<text x="96.4" y="59.4">4</text>
<text x="167.6" y="56.9">1</text>
<text x="167.6" y="59.4">3</text>
<text x="176.5" y="56.9">2</text>
<text x="176.5" y="59.4">4</text>
<text x="201.9" y="59.4">1</text>
<text x="210.7" y="59.4">2</text>
<text x="233" y="58.2">11</text>
<text x="241.9" y="58.2">12</text>
<text x="50.1" y="64.5">34</text>
<text x="50.1" y="62">36</text>
<text x="59" y="64.5">33</text>
<text x="59" y="62">35</text>
<text x="87.6" y="62">5</text>
<text x="87.6" y="64.5">7</text>
<text x="96.4" y="62">6</text>
<text x="96.4" y="64.5">8</text>
<text x="167.6" y="62">5</text>
<text x="167.6" y="64.5">7</text>
<text x="176.5" y="62">6</text>
<text x="176.5" y="64.5">8</text>
<text x="201.9" y="62">3</text>
<text x="201.9" y="64.5">5</text>
<text x="210.7" y="62">4</text>
<text x="210.7" y="64.5">6</text>
<text x="233.6" y="65.8">5</text>
<text x="233.6" y="63.2">7</text>
<text x="233.6" y="60.7">9</text>
<text x="241.9" y="60.7">10</text>
<text x="242.5" y="65.8">6</text>
<text x="242.5" y="63.2">8</text>
<text x="50.1" y="69.6">30</text>
<text x="50.1" y="67.1">32</text>
<text x="59" y="69.6">29</text>
<text x="59" y="67.1">31</text>
<text x="87" y="69.6">11</text>
<text x="87.6" y="67.1">9</text>
<text x="95.8" y="67.1">10</text>
<text x="95.8" y="69.6">12</text>
<text x="129.5" y="67.1">1</text>
<text x="129.5" y="69.6">3</text>
<text x="138.4" y="67.1">2</text>
<text x="138.4" y="69.6">4</text>
<text x="167" y="69.6">11</text>
<text x="167.6" y="67.1">9</text>
<text x="175.9" y="67.1">10</text>
<text x="175.9" y="69.6">12</text>
<text x="201.9" y="67.1">7</text>
<text x="201.9" y="69.6">9</text>
<text x="210.1" y="69.6">10</text>
<text x="210.7" y="67.1">8</text>
<text x="233.6" y="70.9">1</text>
<text x="233.6" y="68.3">3</text>
<text x="242.5" y="70.9">2</text>
<text x="242.5" y="68.3">4</text>
<text x="50.1" y="77.2">24</text>
<text x="50.1" y="74.7">26</text>
<text x="50.1" y="72.1">28</text>
<text x="59" y="77.2">23</text>
<text x="59" y="74.7">25</text>
<text x="59" y="72.1">27</text>
<text x="87" y="72.1">13</text>
<text x="87" y="74.7">15</text>
<text x="87" y="77.2">17</text>
<text x="95.8" y="72.1">14</text>
<text x="95.8" y="74.7">16</text>
<text x="95.8" y="77.2">18</text>
<text x="129.5" y="72.1">5</text>
<text x="129.5" y="74.7">7</text>
<text x="129.5" y="77.2">9</text>
<text x="137.8" y="77.2">10</text>
<text x="138.4" y="72.1">6</text>
<text x="138.4" y="74.7">8</text>
<text x="167" y="72.1">13</text>
<text x="167" y="74.7">15</text>
<text x="167" y="77.2">17</text>
<text x="175.9" y="72.1">14</text>
<text x="175.9" y="74.7">16</text>
<text x="175.9" y="77.2">18</text>
<text x="201.3" y="72.1">11</text>
<text x="201.3" y="74.7">13</text>
<text x="201.3" y="77.2">15</text>
<text x="210.1" y="72.1">12</text>
<text x="210.1" y="74.7">14</text>
<text x="210.1" y="77.2">16</text>
<text x="50.1" y="82.3">20</text>
<text x="50.1" y="79.8">22</text>
<text x="59" y="82.3">19</text>
<text x="59" y="79.8">21</text>
<text x="87" y="79.8">19</text>
<text x="87" y="82.3">21</text>
<text x="95.8" y="79.8">20</text>
<text x="95.8" y="82.3">22</text>
<text x="128.9" y="79.8">11</text>
<text x="128.9" y="82.3">13</text>
<text x="137.8" y="79.8">12</text>
<text x="137.8" y="82.3">14</text>
<text x="167" y="79.8">19</text>
<text x="167" y="82.3">21</text>
<text x="175.9" y="79.8">20</text>
<text x="175.9" y="82.3">22</text>
<text x="201.3" y="79.8">17</text>
<text x="201.3" y="82.3">19</text>
<text x="210.1" y="79.8">18</text>
<text x="210.1" y="82.3">20</text>
<text x="233" y="82.3">17</text>
<text x="241.9" y="82.3">18</text>
<text x="50.1" y="89.9">14</text>
<text x="50.1" y="87.4">16</text>
<text x="50.1" y="84.8">18</text>
<text x="59" y="89.9">13</text>
<text x="59" y="87.4">15</text>
<text x="59" y="84.8">17</text>
<text x="87" y="84.8">23</text>
<text x="87" y="87.4">25</text>
<text x="87" y="89.9">27</text>
<text x="95.8" y="84.8">24</text>
<text x="95.8" y="87.4">26</text>
<text x="95.8" y="89.9">28</text>
<text x="128.9" y="84.8">15</text>
<text x="128.9" y="87.4">17</text>
<text x="128.9" y="89.9">19</text>
<text x="137.8" y="84.8">16</text>
<text x="137.8" y="87.4">18</text>
<text x="137.8" y="89.9">20</text>
<text x="167" y="84.8">23</text>
<text x="167" y="87.4">25</text>
<text x="167" y="89.9">27</text>
<text x="175.9" y="84.8">24</text>
<text x="175.9" y="87.4">26</text>
<text x="175.9" y="89.9">28</text>
<text x="201.3" y="84.8">21</text>
<text x="201.3" y="87.4">23</text>
<text x="201.3" y="89.9">25</text>
<text x="210.1" y="84.8">22</text>
<text x="210.1" y="87.4">24</text>
<text x="210.1" y="89.9">26</text>
<text x="233" y="89.9">11</text>
<text x="233" y="87.4">13</text>
<text x="233" y="84.8">15</text>
<text x="241.9" y="89.9">12</text>
<text x="241.9" y="87.4">14</text>
<text x="241.9" y="84.8">16</text>
<text x="50.1" y="95">10</text>
<text x="50.1" y="92.5">12</text>
<text x="59" y="92.5">11</text>
<text x="59.6" y="95">9</text>
<text x="87" y="92.5">29</text>
<text x="87" y="95">31</text>
<text x="95.8" y="92.5">30</text>
<text x="95.8" y="95">32</text>
<text x="128.9" y="92.5">21</text>
<text x="128.9" y="95">23</text>
<text x="137.8" y="92.5">22</text>
<text x="137.8" y="95">24</text>
<text x="167" y="92.5">29</text>
<text x="167" y="95">31</text>
<text x="175.9" y="92.5">30</text>
<text x="175.9" y="95">32</text>
<text x="201.3" y="92.5">27</text>
<text x="201.3" y="95">29</text>
<text x="210.1" y="92.5">28</text>
<text x="210.1" y="95">30</text>
<text x="233.6" y="95">7</text>
<text x="233.6" y="92.5">9</text>
<text x="241.9" y="92.5">10</text>
<text x="242.5" y="95">8</text>
<text x="50.7" y="100.1">6</text>
<text x="50.7" y="97.5">8</text>
<text x="59.6" y="100.1">5</text>
<text x="59.6" y="97.5">7</text>
<text x="87" y="97.5">33</text>
<text x="87" y="100.1">35</text>
<text x="95.8" y="97.5">34</text>
<text x="95.8" y="100.1">36</text>
<text x="128.9" y="97.5">25</text>
<text x="128.9" y="100.1">27</text>
<text x="137.8" y="97.5">26</text>
<text x="137.8" y="100.1">28</text>
<text x="167" y="97.5">33</text>
<text x="175.9" y="97.5">34</text>
<text x="201.3" y="97.5">31</text>
<text x="201.3" y="100.1">33</text>
<text x="210.1" y="97.5">32</text>
<text x="210.1" y="100.1">34</text>
<text x="233.6" y="100.1">3</text>
<text x="233.6" y="97.5">5</text>
<text x="242.5" y="100.1">4</text>
<text x="242.5" y="97.5">6</text>
<text x="50.7" y="105.2">2</text>
<text x="50.7" y="102.6">4</text>
<text x="59.6" y="105.2">1</text>
<text x="59.6" y="102.6">3</text>
<text x="87" y="102.6">37</text>
<text x="87" y="105.2">39</text>
<text x="95.8" y="102.6">38</text>
<text x="95.8" y="105.2">40</text>
<text x="128.9" y="102.6">29</text>
<text x="128.9" y="105.2">31</text>
<text x="137.8" y="102.6">30</text>
<text x="137.8" y="105.2">32</text>
<text x="201.3" y="102.6">35</text>
<text x="210.1" y="102.6">36</text>
<text x="233.6" y="102.6">1</text>
<text x="242.5" y="102.6">2</text>
</g>
</svg>
